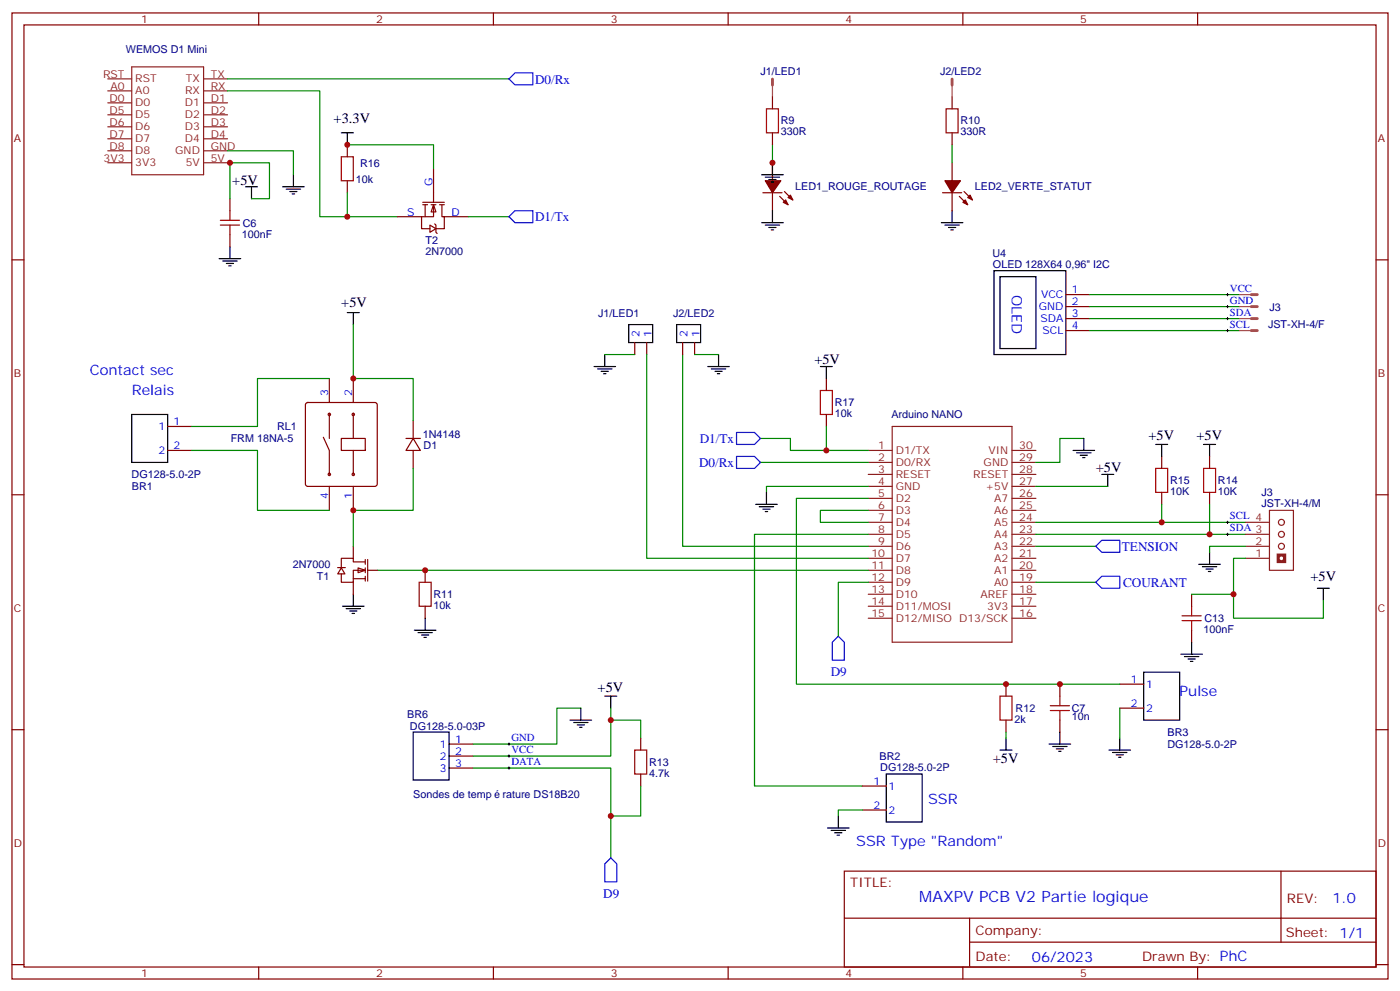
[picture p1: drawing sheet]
<svg xmlns="http://www.w3.org/2000/svg" width="412mm" height="292mm" viewBox="0 0 412 292" stroke-linecap="round" stroke-linejoin="round" font-family="sans-serif">
<g fill="none" stroke="#870000" stroke-width=".35">
<path d="M3.5 3.8h405.4v284.3h-405.4zM7.1 7.3h398.2v277.3h-398.2zM76.2 3.8v3.5M145.3 3.8v3.5M214.5 3.8v3.5M283.6 3.8v3.5M352.8 3.8v3.5M280.5 28.5v3.5M280.5 39.1v3.5M102.3 42.6v3.5M102.3 53.2v3.5M277.6 56.7h5.7"/>
<path d="M280.5 47.9v5.3M280.5 56.7v5.3M282.6 57.8l2.4 2.5M284 56.4l2.5 2.4M3.5 76.5h3.6M405.3 76.5h3.6M314 86.7h7M314 90.2h7M314 93.8h7M314 97.3h7M90.2 118.7l.5-.2h19.7l.5 .2 .2 .5v23.3l-.2 .5-.5 .2h-19.7l-.5-.3-.2-.4v-23.3zM97 111.4v7.1"/>
<path d="M104.1 111.4v7.1M49.4 125.5h7M49.4 132.6h7M95.2 128.7l1.8 3.9v7M97 122v7M100.5 129h7.1v3.6h-7.1zM104.1 122v7M104.1 132.6v7M119.6 129h4.2M121.7 129l2.1 3.6h-4.2zM121.7 123.8v5.2M121.7 132.6v5.3"/>
<path d="M342.2 134.3v3.6M356.3 134.3v3.6M3.5 145.6h3.6M97 143.2v7M104.1 143.2v7M342.2 144.9v3.5M356.3 144.9v3.5M405.3 145.6h3.6M125.2 167.9v3.5M125.2 178.4v3.6M3.5 214.8h3.6M296.3 201.4v3.5"/>
<path d="M296.3 211.9v3.6M312.2 201.4v3.5M312.2 211.9v3.6M329.8 201.4h7.1M329.8 208.4h7.1M405.3 214.8h3.6M254 231.4h7.1M254 238.4h7.1M248.7 256.4h156.6v28.2h-156.6zM377.3 256.4v20.9M248.7 270.2h156.5M285.6 277.3h119.6"/>
<path d="M285.6 270.2v14.2M3.5 283.9h3.6M76.2 284.6v3.5M145.3 284.6v3.5M214.5 284.6v3.5M283.6 284.6v3.5M352.8 284.6v3.5M405.3 283.9h3.6"/>
<circle cx="97" cy="139.6" r=".35"/>
<circle cx="97" cy="122" r=".35"/>
<circle cx="104.1" cy="139.6" r=".35"/>
<circle cx="104.1" cy="122" r=".35"/>
</g>
<g fill="none" stroke="#8c2424" stroke-width=".35">
<path d="M38.8 19.7h21.2v31.7h-21.2zM31.7 37.3h7.1M31.7 33.8h7.1M31.7 30.3h7.1M31.7 26.7h7.1M31.7 23.2h7.1M60 37.3h7M60 33.8h7M60 30.3h7M60 26.7h7M60 23.2h7M31.7 47.9h7.1"/>
<path d="M31.7 44.4h7.1M31.7 40.9h7.1M60 47.9h7M60 44.4h7M60 40.9h7M255.8 139.6h7M255.8 136.1h7M255.8 132.6h7M262.8 125.5h35.3v63.5h-35.3zM298.1 139.6h7.1M298.1 136.1h7.1M298.1 132.6h7.1"/>
<path d="M255.8 157.3h7M255.8 153.7h7M255.8 150.2h7M255.8 146.7h7M255.8 143.2h7M298.1 157.3h7.1M298.1 153.7h7.1M298.1 150.2h7.1M298.1 146.7h7.1M298.1 143.2h7.1M255.8 178.4h7M255.8 174.9h7"/>
<path d="M255.8 171.4h7M255.8 167.9h7M255.8 164.3h7M255.8 160.8h7M298.1 178.4h7.1M298.1 174.9h7.1M298.1 171.4h7.1M298.1 167.9h7.1M298.1 164.3h7.1M298.1 160.8h7.1M255.8 182h7M298.1 182h7.1"/>
</g>
<g fill="none" stroke="#000" stroke-width=".35">
<path d="M100.5 39.1h3.6M102.3 39.1v3.5M72.3 55h3.5M74.1 55v3.5M83.3 55h6.3M84.3 55.7h4.2M85.4 56.4h2.1M86.1 57.1h.7M86.4 51.4v3.6M292.8 79.7h21.2v24.7h-21.2zM102.3 92h3.5M104.1 92v3.5"/>
<path d="M294.6 81.4h10.6v21.2h-10.6zM38.8 122h10.6v14.1h-10.6zM316.1 132.6h6.3M317.1 133.3h4.3M318.2 134h2.1M318.9 134.7h.7M319.3 129v3.6M324.6 139.6h3.5M326.3 139.6v3.6M340.4 130.8h3.6M342.2 130.8v3.5M354.5 130.8h3.6"/>
<path d="M356.3 130.8v3.5M222.6 148.4h6.4M223.7 149.2h4.2M224.7 149.9h2.1M225.4 150.6h.7M225.8 144.9v3.5M100.9 178.4h6.3M102 179.1h4.2M103 179.8h2.1M104.1 174.9v3.5M103.7 180.6h.7M122.1 185.5h6.3"/>
<path d="M123.1 186.2h4.3M124.2 186.9h2.1M124.9 187.6h.7M125.2 182v3.5M336.9 197.8h10.6v14.1h-10.6zM296.3 217.2v3.6M309 219h6.4M310.1 219.7h4.2M312.2 215.5v3.5M329.8 217.2v3.6M261.1 227.8h10.5v14.1h-10.5zM294.6 220.8h3.5"/>
<path d="M311.1 220.4h2.2M311.9 221.1h.7M326.7 220.8h6.3M327.7 221.5h4.3M328.8 222.2h2.1M329.5 222.9h.7M243.8 243.7h6.3M244.8 244.4h4.3M245.9 245.1h2.1M246.6 245.8h.7M246.9 240.2v3.5"/>
</g>
<g fill="none" stroke="#008700" stroke-width=".35">
<path d="M67 23.2h82.9M67 44.4h19.4v7M67 47.9h12.4v10.6h-5.3M102.3 56.7v7.1h14.8M280.5 42.6v5.3M321 93.8h44.1M321 97.3h44.1M321 86.7h44.1M321 90.2h44.1M97 111.4h-21.2v14.1h-19.4M104.1 111.4h17.6v12.4M56.4 132.6h19.4v17.6h21.2"/>
<path d="M224 129h8.8v3.6h23M224 136.1h31.8M319.3 129h-7.1v7.1h-7M255.8 143.2h-30v1.7M255.8 150.2h-14.1v3.5h14.1M255.8 157.3h-33.6v74.1h31.8M255.8 146.7h-21.2v54.7h95.2M305.2 143.2h21.1M305.2 153.7h61.7M305.2 157.3h61.7M342.2 148.4v5.3M356.3 148.4v8.9"/>
<path d="M111.1 167.9h144.7M305.2 171.4h17.6M305.2 160.8h17.6M329.8 208.4v8.8M254 238.4h-7.1v1.8"/>
</g>
<path d="M278.7 32h3.5v7.1h-3.5zM100.5 46.1h3.6v7.1h-3.6zM340.4 137.9h3.6v7h-3.6zM354.5 137.9h3.6v7h-3.6zM123.5 171.4h3.5v7h-3.5zM294.6 204.9h3.5v7h-3.5zM309.4 209.1h5.6M309.4 207.7h5.6M312.2 204.9v2.8M312.2 209.1v2.8" fill="none" stroke="#a10000" stroke-width=".35"/>
<g fill="#870000" stroke="#870000" stroke-width=".35">
<path d="M283.6 59.5l.7-.7 .7 1.5z"/>
<path d="M285 58.1l.8-.7 .7 1.4z"/>
<path d="M278.3 53.2h4.6l-2.4 3.5z"/>
</g>
<path d="M322.8 160.8l1.8-1.8h5.2v3.6h-5.2zM322.8 171.4l1.8-1.8h5.2v3.5h-5.2z" fill="none" stroke="#00f" stroke-width=".35"/>
<path d="M361.2 93.8h.7M361.2 97.3h.7M361.6 93.4v.7M361.6 96.9v.7" fill="none" stroke="#000" stroke-width=".29"/>
<g fill="#fff" stroke="#870000" stroke-width=".35">
<path d="M126.6 66.3l1.8 1-1.8 1.1z"/>
<path d="M127.7 60.3l.7 2.1h-1.4z"/>
</g>
<g fill="none" stroke="#870000" stroke-width=".35">
<path d="M67.7 58.5v3.5M124.5 59.5h6.4M127.7 49.7v9.8M67.7 69.1v3.5M117.1 63.8h7.1M124.5 60.3h1.4M125.2 60.3v3.5M127 60.3h1.4M127.7 60.3v3.5h-3.5v3.5h2.4M128.1 65.9l.3 .4v2.1l.4 .3M129.5 60.3h1.4M130.2 60.3v3.5h.7v3.5h-2.5"/>
<path d="M130.9 63.8h7M187 100.8v3.6M190.5 100.8v3.6M201.1 100.8v3.6M204.6 100.8v3.6M243.4 111.4v3.5M243.4 122v3.5M132.3 219h7M132.3 222.5h7M132.3 226.1h7"/>
</g>
<path d="M64.9 66.3h5.7M64.9 64.8h5.7M67.7 62v2.8M67.7 66.3v2.8M241.7 114.9h3.5v7.1h-3.5z" fill="none" stroke="#a10000" stroke-width=".35"/>
<g fill="none" stroke="#008700" stroke-width=".35">
<path d="M67 26.7h27.2v37.1h8.1M67.7 47.9v10.6M102.3 42.6h25.4v7.1M137.9 63.8h12M104.1 95.5v15.9M178.2 104.4h8.8M190.5 104.4v59.9h65.3M201.1 104.4v56.4h54.7M204.6 104.4h7.1M243.4 125.5v7.1M255.8 171.4h-8.9v15.9M366.9 160.8h-10.6v1.8"/>
<path d="M366.9 164.3h-3.5v17.7h26.4v-5.3M171.1 208.4h-7.1v10.6h-24.7M179.9 208.4v14.1h-40.6M139.3 226.1h40.6v26.4M188.7 231.4v8.8h-8.8"/>
</g>
<g fill="none" stroke="#000" stroke-width=".35">
<path d="M64.6 76.1h6.3M65.6 76.8h4.2M66.7 77.5h2.1M67.4 78.2h.7M67.7 72.6v3.5M277.3 65.5h6.3M278.3 66.3h4.3M279.4 67h2.1M280.1 67.7h.7M280.5 62v3.5M185.2 95.5h7.1v5.3h-7.1zM199.3 95.5h7.1v5.3h-7.1z"/>
<path d="M175 107.9h6.3M176 108.6h4.3M177.1 109.3h2.1M177.8 110h.7M178.2 104.4v3.5M208.5 107.9h6.3M209.5 108.6h4.3M210.6 109.3h2.1M211.3 110h.7M211.7 104.4v3.5M241.7 107.9h3.5M243.4 107.9v3.5"/>
<path d="M353.1 166.1h6.4M354.2 166.8h4.2M355.2 167.5h2.2M356 168.2h.7M356.3 162.6v3.5M388.1 173.1h3.5M389.8 173.1v3.6M121.7 215.5h10.6v14.1h-10.6zM167.9 211.9h6.4M169 212.7h4.2M170 213.4h2.2M170.7 214.1h.7"/>
<path d="M171.1 208.4v3.5M178.2 204.9h3.5M179.9 204.9v3.5"/>
</g>
<path d="M280.5 23.3v1.7M368.6 97.3h1.8M368.6 93.8h1.8M368.6 86.7h1.8M368.6 90.2h1.8" fill="none" stroke="#a64a4a" stroke-width=".85"/>
<path d="M280.5 25v3.5M365.1 97.3h3.5M365.1 93.8h3.5M365.1 86.7h3.5M365.1 90.2h3.5" fill="none" stroke="#a64a4a" stroke-width=".35"/>
<g fill="none" stroke="#8c2424" stroke-width=".35">
<path d="M366.9 157.3h7M366.9 153.7h7M373.9 150.2h7.1v17.7h-7.1zM366.9 164.3h7M366.9 160.8h7"/>
<circle cx="377.5" cy="153.7" r=".88"/>
<circle cx="377.5" cy="157.3" r=".88"/>
<circle cx="377.5" cy="160.8" r=".88"/>
</g>
<g fill="none" stroke="#8c2424" stroke-width=".71">
<path d="M376.4 163.3h2.1v2.1h-2.1z"/>
<circle cx="377.5" cy="164.3" r=".88"/>
</g>
<g fill="none" stroke="#000" stroke-width=".29">
<path d="M361.2 86.7h.7M361.2 90.2h.7M361.6 86.4v.7M361.6 89.9v.7M361.2 153.7h.7M361.2 157.3h.7M361.6 153.4v.7M361.6 156.9v.7M149.6 219h.7M149.9 218.7v.7M149.6 222.5h.7M149.6 226.1h.7"/>
<path d="M149.9 222.2v.7M149.9 225.7v.7"/>
</g>
<path d="M246.9 187.3l1.8 1.7v5.3h-3.5v-5.3zM179.9 252.5l1.8 1.8v5.3h-3.5v-5.3z" fill="none" stroke="#00f" stroke-width=".35"/>
<path d="M105.5 167.1l2.1 .8-2.1 .7z" fill="#fff" stroke="#870000" stroke-width=".35"/>
<g fill="none" stroke="#870000" stroke-width=".35">
<path d="M227.5 28.5v3.5M227.5 39.1v3.5M224.7 56.7h5.7M227.5 47.9v5.3M227.5 56.7v5.3M229.7 57.8l2.4 2.5M231.1 56.4l2.4 2.4M99.5 167.1h2.2M100.5 167.1l1.1 1.8h-2.1zM104.1 170.3h3.5M104.1 160.8v3.5M104.1 171.4v3.5"/>
<path d="M107.6 165.4h-3.5v-1.1h-3.6v2.8M107.6 167.9h-3.5v3.5h-3.6v-2.5M107.6 164.7v1.4M107.6 167.1v1.5M107.6 169.6v1.4M108.3 164.7v6.3M108.3 167.9h2.8M351 174.9v3.5M351 185.5v3.5M188.7 217.2v3.6M188.7 227.8v3.6"/>
</g>
<path d="M227.5 42.6v5.3M121.7 137.9v12.3h-17.6v10.6M351 174.9h12.4M179.9 211.9h8.8v5.3M296.3 215.5v1.7" fill="none" stroke="#008700" stroke-width=".35"/>
<path d="M225.8 32h3.5v7.1h-3.5zM351 178.4v2.9M348.2 182.7h5.6M348.2 181.3h5.6M351 182.7v2.8M187 220.8h3.5v7h-3.5z" fill="none" stroke="#a10000" stroke-width=".35"/>
<path d="M151.7 21.4h5.3v3.6h-5.3l-1.8-1.8zM149.9 63.8l1.8-1.8h5.3v3.5h-5.3zM217 127.3h5.2l1.8 1.7-1.8 1.8h-5.2zM217 134.3h5.2l1.8 1.8-1.8 1.8h-5.2z" fill="none" stroke="#00f" stroke-width=".35"/>
<g fill="none" stroke="#000" stroke-width=".35">
<path d="M224.4 51.4h6.3M225.4 52.1h4.3M226.5 52.8h2.1M227.2 53.6h.7M227.5 47.9v3.5M224.4 65.5h6.3M225.4 66.3h4.3M226.5 67h2.1M227.2 67.7h.7M227.5 62v3.5M347.8 192.5h6.4M348.9 193.3h4.2"/>
<path d="M350 194h2.1M350.7 194.7h.7M351 189v3.5"/>
</g>
<g fill="#870000" stroke="#870000" stroke-width=".35">
<path d="M230.7 59.5l.7-.7 .7 1.5z"/>
<path d="M232.1 58.1l.7-.7 .7 1.4z"/>
<path d="M225.4 53.2h4.6l-2.5 3.5z"/>
</g>
<path d="M227.5 23.3v1.7" fill="none" stroke="#a64a4a" stroke-width=".85"/>
<path d="M227.5 25v3.5" fill="none" stroke="#a64a4a" stroke-width=".35"/>
<g fill="#c00">
<circle cx="104.1" cy="111.4" r=".88"/>
<circle cx="356.3" cy="157.3" r=".88"/>
<circle cx="102.3" cy="42.6" r=".88"/>
<circle cx="243.4" cy="132.6" r=".88"/>
<circle cx="67.7" cy="47.9" r=".88"/>
<circle cx="102.3" cy="63.8" r=".88"/>
<circle cx="104.1" cy="150.2" r=".88"/>
<circle cx="125.2" cy="167.9" r=".88"/>
<circle cx="342.2" cy="153.7" r=".88"/>
<circle cx="179.9" cy="211.9" r=".88"/>
<circle cx="179.9" cy="240.2" r=".88"/>
<circle cx="363.4" cy="174.9" r=".88"/>
<circle cx="296.3" cy="201.4" r=".88"/>
<circle cx="312.2" cy="201.4" r=".88"/>
<circle cx="227.5" cy="47.9" r=".88"/>
</g>
<text font-size="4.6" fill="#00f" x="270.8" y="265.4">MAXPV PCB V2 Partie logique</text>
<g font-size="4.2">
<text x="98.3" y="36.3">+3.3V</text>
<text x="68.4" y="54.6">+5V</text>
<text x="100.5" y="90.4">+5V</text>
<text x="239.9" y="107.2">+5V</text>
<text x="338.3" y="129.6">+5V</text>
<text x="352.4" y="129.6">+5V</text>
<text x="322.8" y="138.9">+5V</text>
<text x="386" y="171.1">+5V</text>
<text x="176" y="203.7">+5V</text>
<text x="292.5" y="224.6">+5V</text>
</g>
<g font-size="4.2" fill="#00f">
<text x="298.1" y="86.7" transform="rotate(90 298.1 86.7)">OLED</text>
<text x="26.5" y="110.3">Contact sec</text>
<text x="38.8" y="116.3">Relais</text>
<text x="347.5" y="204.9">Pulse</text>
<text x="273.4" y="236.6">SSR</text>
<text x="252.2" y="249">SSR Type &quot;Random&quot;</text>
<text x="392.5" y="265.7">1.0</text>
<text x="304" y="283">06/2023</text>
</g>
<g font-size="3.9" fill="#00f">
<text x="157.6" y="24.6">D0/Rx</text>
<text x="157.6" y="65.1">D1/Tx</text>
<text x="206.1" y="130.3">D1/Tx</text>
<text x="205.9" y="137.3">D0/Rx</text>
<text x="330.5" y="162">TENSION</text>
<text x="330.8" y="172.6">COURANT</text>
<text x="244.7" y="199.1">D9</text>
<text x="177.7" y="264.4">D9</text>
</g>
<g font-size="3.9" fill="#800">
<text x="250.5" y="261">TITLE:</text>
<text x="379.1" y="265.7">REV:</text>
<text x="287.4" y="275.2">Company:</text>
<text x="378.7" y="275.8">Sheet: 1/1</text>
<text x="287.4" y="282.9">Date:</text>
<text x="336.4" y="282.9">Drawn By: PhC</text>
</g>
<g font-size="3.2" fill="#800">
<text x="41.6" y="6.8">1</text>
<text x="110.8" y="6.8">2</text>
<text x="179.9" y="6.8">3</text>
<text x="249.1" y="6.8">4</text>
<text x="318.2" y="6.8">5</text>
<text x="4.1" y="41.9">A</text>
<text x="405.9" y="41.9">A</text>
<text x="4.1" y="111.1">B</text>
<text x="405.9" y="111.1">B</text>
<text x="4.1" y="180.2">C</text>
<text x="405.9" y="180.2">C</text>
<text x="4.1" y="249.3">D</text>
<text x="405.9" y="249.3">D</text>
<text x="41.6" y="287.6">1</text>
<text x="110.8" y="287.6">2</text>
<text x="179.9" y="287.6">3</text>
<text x="249.1" y="287.6">4</text>
<text x="318.2" y="287.6">5</text>
</g>
<g font-size="3.2" fill="#000080">
<text x="37.1" y="15.6">WEMOS D1 Mini</text>
<text x="224" y="22.2">J1/LED1</text>
<text x="276.9" y="22.2">J2/LED2</text>
<text x="230" y="39.8">330R</text>
<text x="230" y="36.6">R9</text>
<text x="282.9" y="39.8">330R</text>
<text x="282.9" y="36.6">R10</text>
<text x="104.8" y="53.9">10k</text>
<text x="106.1" y="49.2">R16</text>
<text x="234.2" y="56">LED1_ROUGE_ROUTAGE</text>
<text x="287.2" y="56">LED2_VERTE_STATUT</text>
<text x="71.3" y="69.9">100nF</text>
<text x="71.5" y="66.7">C6</text>
<text x="125.3" y="71.7">T2</text>
<text x="125.3" y="75">2N7000</text>
<text x="292.4" y="75.5">U4</text>
<text x="292.5" y="79">OLED 128X64 0,96&quot; I2C</text>
<text x="176.2" y="93.2">J1/LED1</text>
<text x="198.3" y="93.2">J2/LED2</text>
<text x="374" y="91.4">J3</text>
<text x="373.5" y="96.6">JST-XH-4/F</text>
<text x="245.9" y="119.5">R17</text>
<text x="245.9" y="122.7">10k</text>
<text x="262.6" y="123.1">Arduino NANO</text>
<text x="68" y="130.2">FRM 18NA-5</text>
<text x="81.6" y="126.7">RL1</text>
<text x="124.5" y="128.9">1N4148</text>
<text x="124.8" y="132.1">D1</text>
<text x="38.8" y="140.7">DG128-5.0-2P</text>
<text x="344.7" y="142.5">R15</text>
<text x="358.8" y="142.5">R14</text>
<text x="38.8" y="144.2">BR1</text>
<text x="344.7" y="145.8">10K</text>
<text x="358.8" y="145.8">10K</text>
<text x="371.6" y="149.2">JST-XH-4/M</text>
<text x="371.6" y="146">J3</text>
<text x="86.3" y="167.2">2N7000</text>
<text x="93.3" y="170.7">T1</text>
<text x="127.7" y="179.2">10k</text>
<text x="127.7" y="176.1">R11</text>
<text x="354.8" y="183.1">C13</text>
<text x="354.5" y="186.3">100nF</text>
<text x="299.2" y="209.5">R12</text>
<text x="315.7" y="209.6">C7</text>
<text x="120" y="211.3">BR6</text>
<text x="120.8" y="214.8">DG128-5.0-03P</text>
<text x="298.8" y="212.7">2k</text>
<text x="315.7" y="211.9">10n</text>
<text x="343.9" y="220.2">DG128-5.0-2P</text>
<text x="343.9" y="216.6">BR3</text>
<text x="191.2" y="225.4">R13</text>
<text x="259.1" y="223.6">BR2</text>
<text x="259.3" y="226.9">DG128-5.0-2P</text>
<text x="191.2" y="228.6">4.7k</text>
<text x="121.7" y="234.9">Sondes de temp</text>
<text x="148" y="234.9">rature DS18B20</text>
</g>
<g font-size="3.2" fill="#8d2323">
<text x="30.4" y="22.9">RST</text>
<text x="62.1" y="22.9">TX</text>
<text x="32.2" y="29.9">D0</text>
<text x="32.5" y="26.4">A0</text>
<text x="39.9" y="27.8">A0</text>
<text x="39.9" y="24.3">RST</text>
<text x="54.5" y="27.8">RX</text>
<text x="54.8" y="24.3">TX</text>
<text x="62.1" y="29.9">D1</text>
<text x="62.1" y="26.4">RX</text>
<text x="32.2" y="33.4">D5</text>
<text x="39.9" y="34.9">D5</text>
<text x="39.9" y="31.3">D0</text>
<text x="54.5" y="34.9">D2</text>
<text x="54.5" y="31.3">D1</text>
<text x="62.1" y="33.4">D2</text>
<text x="32.2" y="40.5">D7</text>
<text x="32.2" y="37">D6</text>
<text x="39.9" y="41.9">D7</text>
<text x="39.9" y="38.4">D6</text>
<text x="54.5" y="41.9">D4</text>
<text x="54.5" y="38.4">D3</text>
<text x="62.1" y="40.5">D4</text>
<text x="62.1" y="37">D3</text>
<text x="30.5" y="47.6">3V3</text>
<text x="32.2" y="44">D8</text>
<text x="39.9" y="45.4">D8</text>
<text x="51.6" y="45.4">GND</text>
<text x="62.1" y="47.6">5V</text>
<text x="62.1" y="44">GND</text>
<text x="39.9" y="49">3V3</text>
<text x="54.7" y="49">5V</text>
<text x="258.7" y="135.7">2</text>
<text x="258.7" y="132.2">1</text>
<text x="263.9" y="137.2">D0/RX</text>
<text x="263.9" y="133.6">D1/TX</text>
<text x="289.8" y="137.2">GND</text>
<text x="291.2" y="133.6">VIN</text>
<text x="300.2" y="132.2">30</text>
<text x="300.2" y="135.7">29</text>
<text x="258.7" y="142.8">4</text>
<text x="258.7" y="139.3">3</text>
<text x="263.9" y="140.7">RESET</text>
<text x="286.7" y="140.7">RESET</text>
<text x="300.2" y="139.3">28</text>
<text x="300.2" y="142.8">27</text>
<text x="258.7" y="149.9">6</text>
<text x="258.7" y="146.3">5</text>
<text x="263.9" y="147.7">D2</text>
<text x="263.9" y="144.2">GND</text>
<text x="290.3" y="144.2">+5V</text>
<text x="292.9" y="147.7">A7</text>
<text x="300.2" y="146.3">26</text>
<text x="300.2" y="149.9">25</text>
<text x="258.7" y="153.4">7</text>
<text x="263.9" y="154.8">D4</text>
<text x="263.9" y="151.3">D3</text>
<text x="292.9" y="151.3">A6</text>
<text x="292.9" y="154.8">A5</text>
<text x="300.2" y="153.4">24</text>
<text x="258.7" y="160.4">9</text>
<text x="258.7" y="156.9">8</text>
<text x="263.9" y="161.9">D6</text>
<text x="263.9" y="158.3">D5</text>
<text x="292.9" y="158.3">A4</text>
<text x="292.9" y="161.9">A3</text>
<text x="300.2" y="156.9">23</text>
<text x="300.2" y="160.4">22</text>
<text x="369.8" y="160.4">2</text>
<text x="256.7" y="167.5">11</text>
<text x="256.7" y="164">10</text>
<text x="263.9" y="165.4">D7</text>
<text x="292.9" y="165.4">A2</text>
<text x="300.2" y="164">21</text>
<text x="300.2" y="167.5">20</text>
<text x="369.8" y="164">1</text>
<text x="256.7" y="171">12</text>
<text x="263.9" y="172.4">D9</text>
<text x="263.9" y="168.9">D8</text>
<text x="292.9" y="168.9">A1</text>
<text x="292.9" y="172.4">A0</text>
<text x="300.2" y="171">19</text>
<text x="256.7" y="178.1">14</text>
<text x="256.7" y="174.6">13</text>
<text x="263.9" y="179.5">D11/MOSI</text>
<text x="263.9" y="176">D10</text>
<text x="288.8" y="176">AREF</text>
<text x="290.8" y="179.5">3V3</text>
<text x="300.2" y="174.6">18</text>
<text x="300.2" y="178.1">17</text>
<text x="256.7" y="181.6">15</text>
<text x="263.9" y="183">D12/MISO D13/SCK</text>
<text x="300.2" y="181.6">16</text>
</g>
<g font-size="3.2" fill="#00f">
<text x="127.4" y="54.6" transform="rotate(-90 127.4 54.6)">G</text>
<text x="119.9" y="63.4">S</text>
<text x="133" y="63.4">D</text>
<text x="306.7" y="87.8">VCC</text>
<text x="315.7" y="86.4">1</text>
<text x="315.7" y="89.9">2</text>
<text x="362.3" y="85.8">VCC</text>
<text x="362.3" y="89.4">GND</text>
<text x="306" y="91.3">GND</text>
<text x="306.5" y="94.8">SDA</text>
<text x="315.7" y="93.4">3</text>
<text x="362.3" y="92.9">SDA</text>
<text x="188.4" y="99.3" transform="rotate(-90 188.4 99.3)">2</text>
<text x="191.9" y="99.3" transform="rotate(-90 191.9 99.3)">1</text>
<text x="202.5" y="99.3" transform="rotate(-90 202.5 99.3)">2</text>
<text x="206" y="99.3" transform="rotate(-90 206 99.3)">1</text>
<text x="307.1" y="98.4">SCL</text>
<text x="315.7" y="96.9">4</text>
<text x="362.3" y="96.4">SCL</text>
<text x="96.7" y="116.7" transform="rotate(-90 96.7 116.7)">3</text>
<text x="103.7" y="116.7" transform="rotate(-90 103.7 116.7)">2</text>
<text x="51.2" y="125.2">1</text>
<text x="46.7" y="126.6">1</text>
<text x="46.7" y="133.6">2</text>
<text x="51.2" y="132.2">2</text>
<text x="96.7" y="146.9" transform="rotate(-90 96.7 146.9)">4</text>
<text x="103.7" y="146.9" transform="rotate(-90 103.7 146.9)">1</text>
<text x="362.3" y="152.9">SCL 4</text>
<text x="362.3" y="156.4">SDA 3</text>
<text x="333.1" y="201">1</text>
<text x="337.6" y="202.4">1</text>
<text x="333.1" y="208.1">2</text>
<text x="337.6" y="209.5">2</text>
<text x="129.6" y="220.1">1</text>
<text x="134.1" y="218.7">1</text>
<text x="150.6" y="218.1">GND</text>
<text x="150.6" y="221.7">VCC</text>
<text x="129.6" y="223.6">2</text>
<text x="129.6" y="227.1">3</text>
<text x="134.1" y="222.2">2</text>
<text x="134.1" y="225.7">3</text>
<text x="150.6" y="225.2">DATA</text>
<text x="257.3" y="231">1</text>
<text x="261.8" y="232.4">1</text>
<text x="257.3" y="238.1">2</text>
<text x="261.8" y="239.5">2</text>
</g>
</svg>
